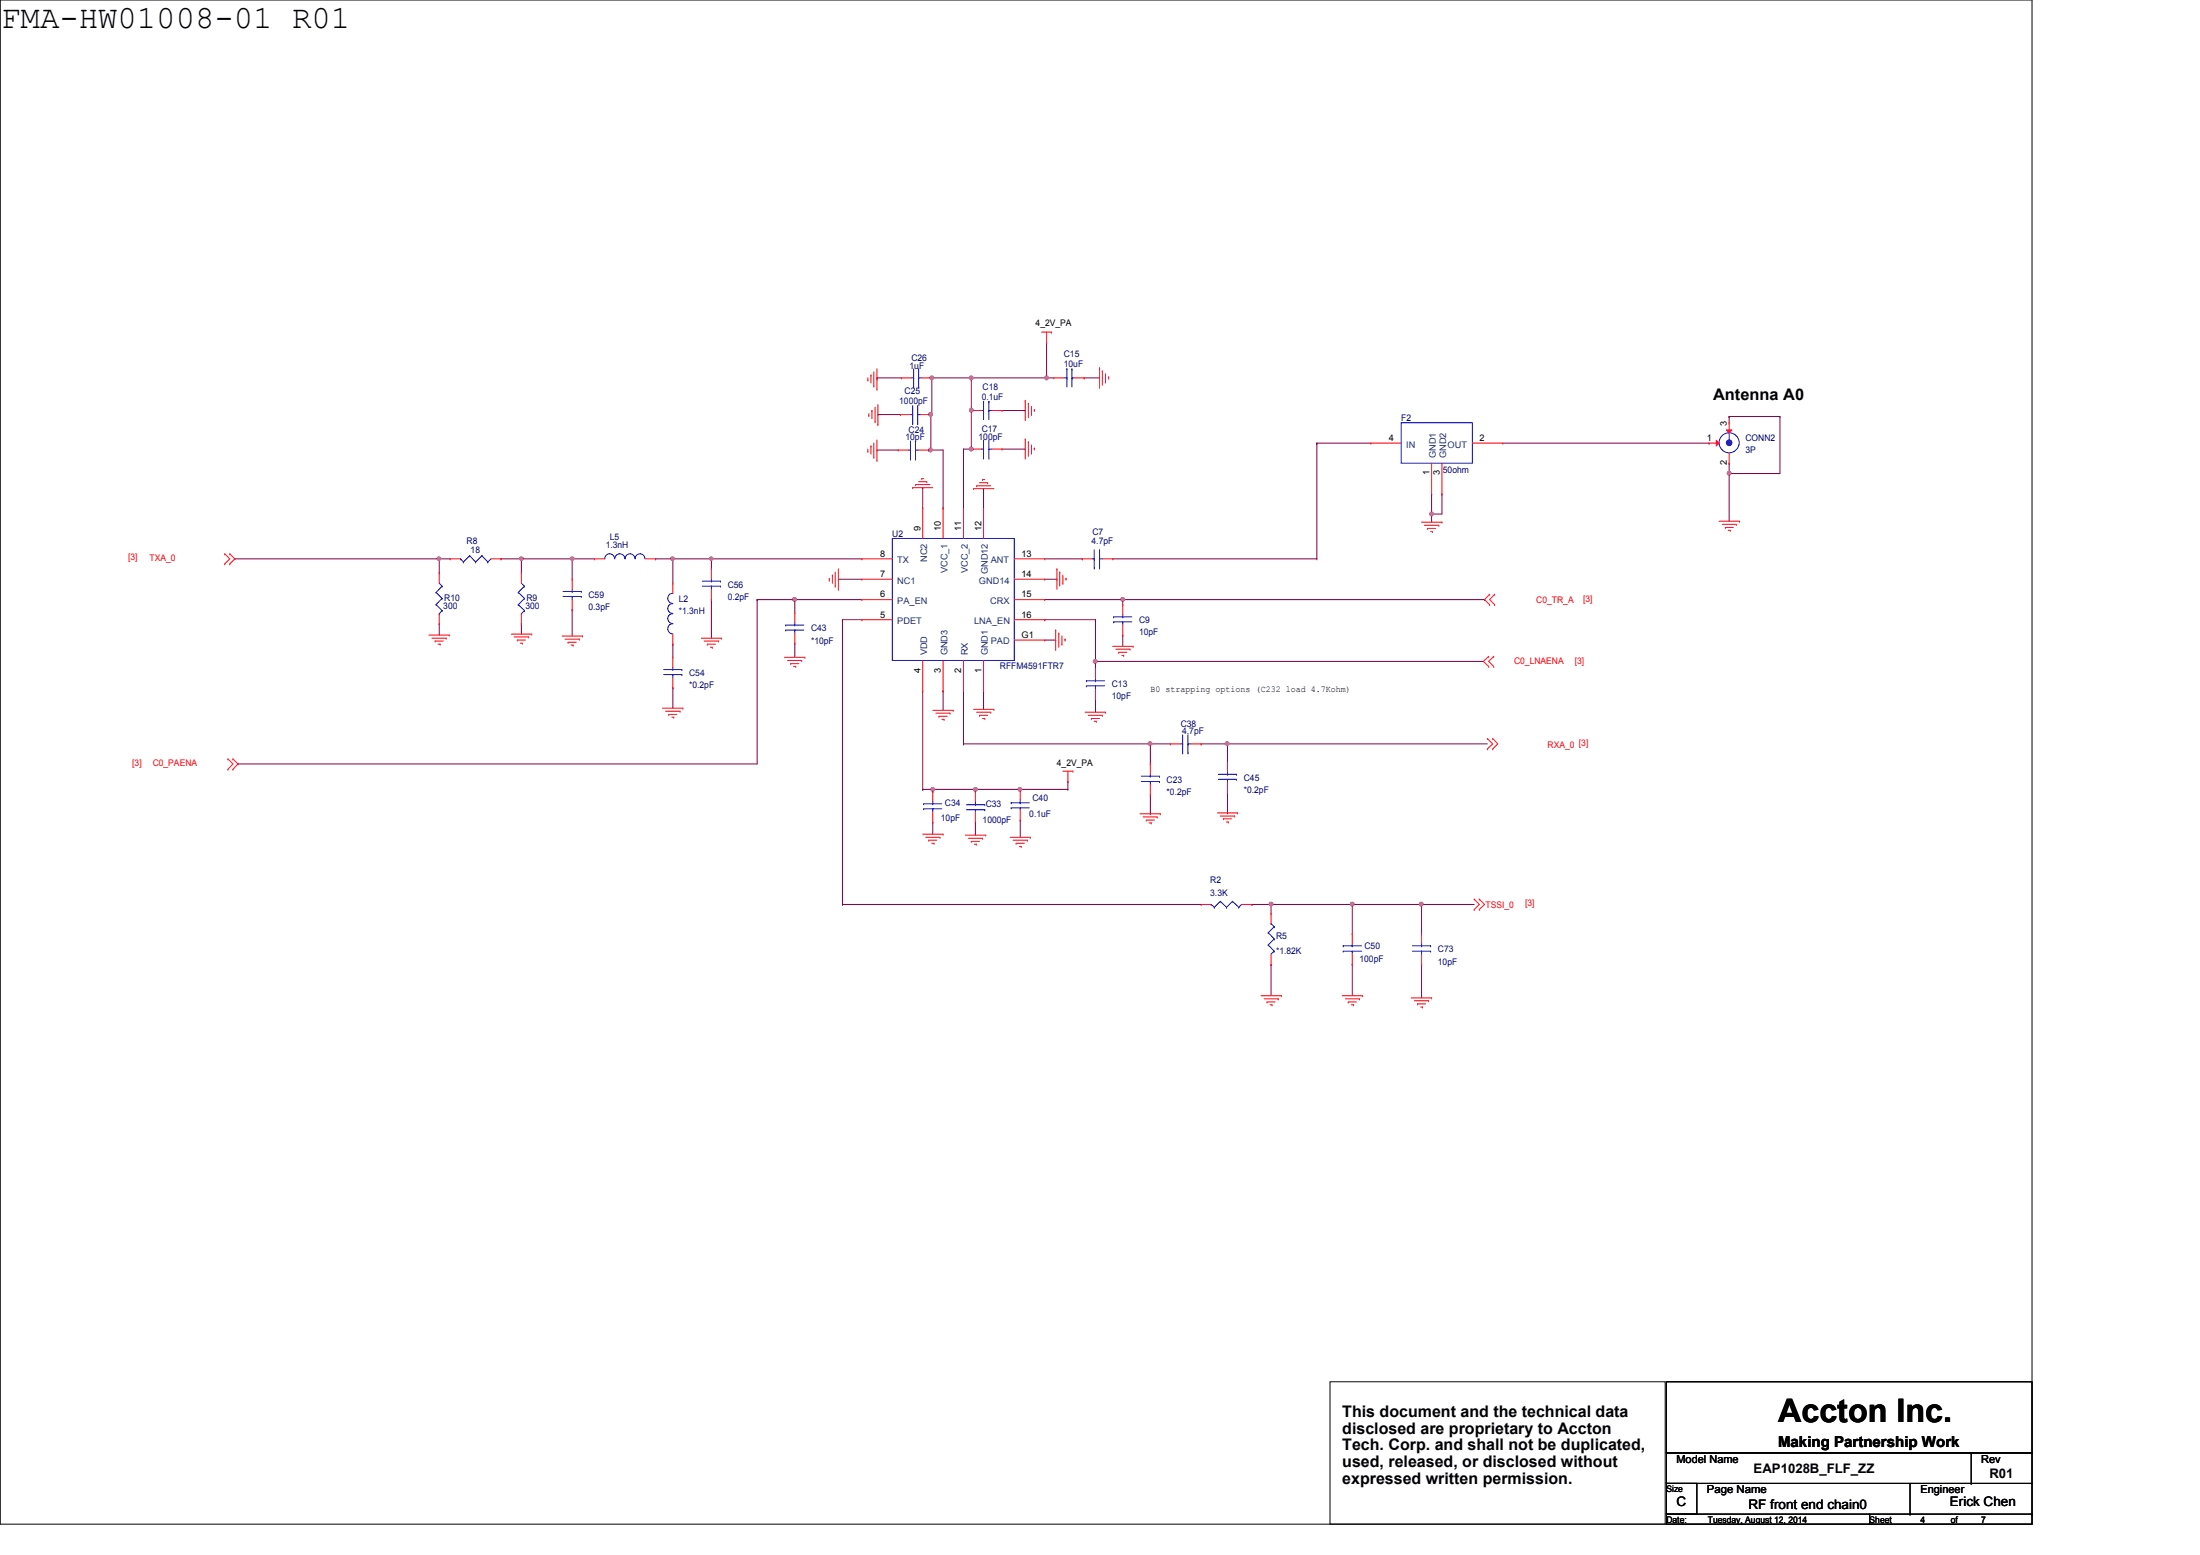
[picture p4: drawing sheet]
<svg xmlns="http://www.w3.org/2000/svg" width="297mm" height="210mm" viewBox="0 0 297 210" stroke-linecap="round" stroke-linejoin="round" font-family="sans-serif">
<path d="M0 0h274.4v205.7h-274.4zM179.6 186.5h45.2v19.2h-45.2z" fill="none" stroke="#000" stroke-width=".14"/>
<path d="M233.5 56.2h.1M233.5 56.2h6.8M240.3 56.2h.1M240.3 56.2v7.7h-6.8M233.5 63.9h.1" fill="none" stroke="#800040" stroke-width=".14"/>
<circle cx="233.5" cy="63.9" r=".26" fill="#f0f"/>
<circle cx="233.5" cy="63.9" r=".26" fill="none" stroke="#f0f" stroke-width=".14"/>
<path d="M233.5 56.2h.1M233.5 56.2v.9M233.5 62.5h.1M233.5 63.9h.1M233.5 62.5v7.9M169 122.1h.1M169 122.1h2.6M171.6 130.2h.1M171.6 122.1h.1M171.6 122.1v1.2M171.6 130.2v4.2" fill="none" stroke="#800040" stroke-width=".14"/>
<circle cx="171.6" cy="122" r=".26" fill="#f0f"/>
<circle cx="171.6" cy="122" r=".26" fill="none" stroke="#f0f" stroke-width=".14"/>
<path d="M59.3 75.4h.1M59.3 75.4v1.9M67.6 75.4h.1M67.6 75.4h2.8M70.4 75.4h.1M70.4 75.4v1.9M59.3 84.2h.1M59.3 84.2v1.5" fill="none" stroke="#800040" stroke-width=".14"/>
<circle cx="70.4" cy="75.4" r=".25" fill="#f0f"/>
<circle cx="70.4" cy="75.4" r=".25" fill="none" stroke="#f0f" stroke-width=".14"/>
<path d="M59.3 75.4h.1M59.3 75.4h1.5M70.4 84.2h.1M70.4 84.2v1.4" fill="none" stroke="#800040" stroke-width=".14"/>
<circle cx="59.3" cy="75.4" r=".25" fill="#f0f"/>
<circle cx="59.3" cy="75.4" r=".25" fill="none" stroke="#f0f" stroke-width=".14"/>
<path d="M193.3 66.7h.1M193.3 69.4h.1M193.3 66.7v2.7M194.7 66.7h.1M194.7 66.7v2.7h-1.4" fill="none" stroke="#800040" stroke-width=".14"/>
<circle cx="193.3" cy="69.4" r=".26" fill="#f0f"/>
<circle cx="193.3" cy="69.4" r=".26" fill="none" stroke="#f0f" stroke-width=".14"/>
<path d="M193.3 69.4h.1M193.3 69.4v1.1M182.6 130.2h.1M182.6 130.2v4.2M191.9 130.2h.1M191.9 122.1h.1M191.9 130.2v4.5M191.9 122.1h7.1" fill="none" stroke="#800040" stroke-width=".14"/>
<circle cx="191.9" cy="122" r=".26" fill="#f0f"/>
<circle cx="191.9" cy="122" r=".26" fill="none" stroke="#f0f" stroke-width=".14"/>
<path d="M171.6 122.1h.1M171.6 122.1h20.3M182.6 122.1h.1M182.6 122.1v4M191.9 122.1h.1M191.9 122.1v4" fill="none" stroke="#800040" stroke-width=".14"/>
<circle cx="182.6" cy="122" r=".26" fill="#f0f"/>
<circle cx="182.6" cy="122" r=".26" fill="none" stroke="#f0f" stroke-width=".14"/>
<path d="M31.7 75.4h.1M31.7 75.4h27.6M77.3 75.4h.1M77.3 75.4h3" fill="none" stroke="#800040" stroke-width=".14"/>
<circle cx="77.3" cy="75.4" r=".25" fill="#f0f"/>
<circle cx="77.3" cy="75.4" r=".25" fill="none" stroke="#f0f" stroke-width=".14"/>
<path d="M70.4 75.4h.1M70.4 75.4h6.9M77.3 75.4h.1M77.3 75.4v2.8M90.8 75.4h.1M90.8 75.4h5.3M90.8 75.4v3.3M96.1 75.4h.1M96.1 75.4v1.4M77.3 82.3h.1M77.3 82.3v3.6" fill="none" stroke="#800040" stroke-width=".14"/>
<circle cx="90.8" cy="75.4" r=".25" fill="#f0f"/>
<circle cx="90.8" cy="75.4" r=".25" fill="none" stroke="#f0f" stroke-width=".14"/>
<path d="M88.5 75.4h.1M88.5 75.4h2.3M96.1 75.4h.1M96.1 75.4h20.3M90.8 87h.1M90.8 92.8h.1M90.8 87v1.7M90.8 92.8v2.8M96.1 80.9h.1M96.1 80.9v5.2" fill="none" stroke="#800040" stroke-width=".14"/>
<path d="M95.9 75.2h.3l.1 .2-.1 .2h-.2h-.1z" fill-rule="evenodd" fill="#f0f"/>
<path d="M95.9 75.2h.3l.1 .2-.1 .2h-.2h-.1z" fill="none" stroke="#f0f" stroke-width=".14"/>
<path d="M113.2 78.2h.1M113.2 78.2h3.2M124.6 65.8h.1M124.6 65.8v2.8M107.3 86.8h.1M107.3 80.9h.1M107.3 86.8v1.9M107.3 80.9h9.1" fill="none" stroke="#800040" stroke-width=".14"/>
<circle cx="107.3" cy="80.9" r=".26" fill="#f0f"/>
<circle cx="107.3" cy="80.9" r=".26" fill="none" stroke="#f0f" stroke-width=".14"/>
<path d="M102.2 80.9h.1M102.2 80.9v22.2h-70.1M102.2 80.9h5.1M107.3 80.9h.1M107.3 80.9v1.8M141.1 80.9h10.5M151.6 80.9h.1M32.1 103.1h.1" fill="none" stroke="#800040" stroke-width=".14"/>
<circle cx="151.6" cy="80.9" r=".26" fill="#f0f"/>
<circle cx="151.6" cy="80.9" r=".26" fill="none" stroke="#f0f" stroke-width=".14"/>
<g fill="none" stroke="#800040" stroke-width=".14">
<path d="M132.8 93.3h.1M132.8 93.3v2.5M141.1 83.7h.1M141.1 86.4h1.4M141.1 83.7h6.8M142.5 86.4h.1M147.9 94.4h.1M147.9 83.7h.1M147.9 89.3h.1M147.9 83.7v5.6M147.9 94.4v1.7M147.9 89.3h52.4"/>
<path d="M151.6 80.9h.1M151.6 85.7h.1M151.6 80.9v.7M151.6 85.7v1.5M151.6 80.9h48.8M200.4 80.9h.1"/>
</g>
<circle cx="147.9" cy="89.3" r=".26" fill="#f0f"/>
<circle cx="147.9" cy="89.3" r=".26" fill="none" stroke="#f0f" stroke-width=".14"/>
<path d="M132.8 66h.1M132.8 66v2.6M141.1 78.2h1.6M142.7 78.2h.1M130.1 93.3v7.1M147.9 90.3h.1M147.9 89.3v1M130.1 100.4h.1M155.3 100.4h.1M155.3 100.4h2.7" fill="none" stroke="#800040" stroke-width=".14"/>
<circle cx="155.3" cy="100.4" r=".26" fill="#f0f"/>
<circle cx="155.3" cy="100.4" r=".26" fill="none" stroke="#f0f" stroke-width=".14"/>
<path d="M165.7 100.4h.1M165.7 100.4h35.1" fill="none" stroke="#800040" stroke-width=".14"/>
<circle cx="165.7" cy="100.4" r=".26" fill="#f0f"/>
<circle cx="165.7" cy="100.4" r=".26" fill="none" stroke="#f0f" stroke-width=".14"/>
<g fill="none" stroke="#800040" stroke-width=".14">
<path d="M118.4 51h.1M118.4 51.2h.1M118.4 51h3.3M118.4 51v.2M118.5 56h.1M118.5 56h3.1M131.1 51h.1M131.1 51h11.2M135.3 55.4h3.1M138.4 55.4h.1M141.3 51h.1M141.3 46.2v4.8"/>
<path d="M146.4 51h.1M146.4 51h2.1M135.3 60.6h3.1M138.4 60.6h.1M141.1 75.4h5M146.1 75.4h.1M113.7 83.7h.1M113.7 83.7v38.4M113.7 83.7h2.7M127.3 93.3h.1M127.3 93.3v2.6M113.7 122.1h.1"/>
<path d="M113.7 122.1h48.5"/>
</g>
<circle cx="141.3" cy="51" r=".26" fill="#f0f"/>
<circle cx="141.3" cy="51" r=".26" fill="none" stroke="#f0f" stroke-width=".14"/>
<circle cx="131.1" cy="51" r=".26" fill="#f0f"/>
<circle cx="131.1" cy="51" r=".26" fill="none" stroke="#f0f" stroke-width=".14"/>
<path d="M131.1 55.4h.1M131.1 55.4v5.2" fill="none" stroke="#800040" stroke-width=".14"/>
<circle cx="131.1" cy="60.6" r=".26" fill="#f0f"/>
<circle cx="131.1" cy="60.6" r=".26" fill="none" stroke="#f0f" stroke-width=".14"/>
<path d="M131.1 51h.1M131.1 51v4.4" fill="none" stroke="#800040" stroke-width=".14"/>
<circle cx="131.1" cy="55.4" r=".26" fill="#f0f"/>
<circle cx="131.1" cy="55.4" r=".26" fill="none" stroke="#f0f" stroke-width=".14"/>
<path d="M125.8 51h.1M125.8 51h5.3M125.8 51v5" fill="none" stroke="#800040" stroke-width=".14"/>
<circle cx="125.8" cy="51" r=".26" fill="#f0f"/>
<circle cx="125.8" cy="51" r=".26" fill="none" stroke="#f0f" stroke-width=".14"/>
<path d="M125.7 60.7h.1M125.7 60.7h1.6" fill="none" stroke="#800040" stroke-width=".14"/>
<circle cx="125.6" cy="60.7" r=".26" fill="#f0f"/>
<circle cx="125.6" cy="60.7" r=".26" fill="none" stroke="#f0f" stroke-width=".14"/>
<g fill="none" stroke="#800040" stroke-width=".14">
<path d="M127.3 68.6h.1M127.3 60.7v7.9M130.1 60.6h.1M130.1 60.6v8M130.1 60.6h1M131.1 60.6h.1M125.9 111h.1M125.9 111v1.6M131.7 111h.1M131.7 111v1.7M137.7 110.7h.1M137.7 110.7v2.3"/>
<path d="M137.7 106.6h6.5M144.2 106.6h.1"/>
</g>
<circle cx="137.7" cy="106.6" r=".26" fill="#f0f"/>
<circle cx="137.7" cy="106.6" r=".26" fill="none" stroke="#f0f" stroke-width=".14"/>
<path d="M131.7 106.6h.1M131.7 106.6h6M144.2 105.5h.1M144.2 105.5v1.1" fill="none" stroke="#800040" stroke-width=".14"/>
<circle cx="131.7" cy="106.6" r=".26" fill="#f0f"/>
<circle cx="131.7" cy="106.6" r=".26" fill="none" stroke="#f0f" stroke-width=".14"/>
<path d="M125.9 106.8h.1M125.9 106.6h.1M125.9 106.6v.2M125.9 106.6h5.8M131.7 106.6h.1M131.7 106.6v.2" fill="none" stroke="#800040" stroke-width=".14"/>
<circle cx="125.9" cy="106.6" r=".26" fill="#f0f"/>
<circle cx="125.9" cy="106.6" r=".26" fill="none" stroke="#f0f" stroke-width=".14"/>
<g fill="none" stroke="#800040" stroke-width=".14">
<path d="M125.7 56h.1M125.7 56v4.7M125.8 56h.1M177.8 59.8h.1M177.8 59.8v15.6M177.8 59.8h7.3M202.9 59.8h27.9M230.8 59.8h.1M150.2 75.4h27.6M177.8 75.4h.1M124.6 93.3v13.3M124.6 106.6h.1"/>
<path d="M124.6 106.6h1.3"/>
</g>
<circle cx="125.6" cy="55.9" r=".26" fill="#f0f"/>
<circle cx="125.6" cy="55.9" r=".26" fill="none" stroke="#f0f" stroke-width=".14"/>
<g fill="none" stroke="#800040" stroke-width=".14">
<path d="M118.4 60.7h.1M118.4 60.7h2.9M125.4 60.7h.1M125.4 60.7h.3M130.1 100.4h.1M130.1 100.4h25.2M155.3 100.4h.1M155.3 109.9h.1M155.3 100.4v2.7M155.3 107.3v2.6M162.2 100.4h.1M162.2 100.4h3.5"/>
<path d="M165.7 100.4h.1M165.7 109.7h.1M165.7 100.4v2.5M165.7 107v2.7"/>
</g>
<g fill="none" stroke="#f00" stroke-width=".14">
<path d="M117.2 51.3h.1M117.2 51v.3M117.3 56.1h.1M117.3 55.8v.3M117.6 50.6h.1M117.6 50.6v1.1M117.7 55.4h.1M117.7 55.4v1.1M118 52.1h.1M118 50.2v1.9M118 59.8v1.9M118.1 56.9h.1"/>
<path d="M118.1 55v1.9M118.4 52.5h.1M118.4 49.8v2.7M118.4 59.4v2.7M118.5 57.3h.1M118.5 54.6v2.7M121.6 56h.1M121.6 56h1.3M124.3 56h1.4M125.7 56h.1M138.4 59.3h.1M138.4 54.1h.1"/>
<path d="M138.4 54.1v2.7M138.4 59.3v2.7M138.8 59.6h.1M138.8 54.4h.1M138.8 54.4v2M138.8 59.6v2M139.3 56h.1M139.3 54.9v1.1M139.7 55.3h.1M139.7 55.3v.2M140.6 44.8h1.4M141.3 46.2h.1"/>
<path d="M141.3 44.8v1.4M142 44.8h.1M148.5 49.7h.1M148.5 49.7v2.7M148.8 50.1h.1M148.8 50.1v1.9M149.3 51.6h.1M149.3 50.5v1.1M149.7 50.9h.1M149.7 50.9v.3M30.3 74.8h.1M30.3 76.1h.1"/>
<path d="M30.3 74.8l.7 .6-.7 .7M31 76.1h.1M31 74.8h.1M31 74.8l.7 .6-.7 .7M96.1 76.8h.1M96.1 76.8v1.4M96.1 79.5v1.4M112 78.3h.1M112 78.1v.2M112.4 77.6h.1M112.4 77.6v1.1M112.8 79.1h.1"/>
<path d="M112.8 77.2v1.9M113.2 79.5h.1M113.2 76.8v2.7M117.2 60.9h.1M117.2 60.6v.3M117.6 60.2h.1M117.6 60.2v1.1M118 61.7h.1M118.4 62.1h.1M123.2 65.8h.1M123.2 65.8h2.7M123.6 65.4h.1"/>
<path d="M123.6 65.4h2M124 65h1.1M124.5 64.6h.1M124.5 64.6h.2M125.1 65h.1M131.4 66h.1M131.4 66h2.8M131.9 65.6h.1M131.9 65.6h1.9M132.2 65.2h1.1M132.7 64.7h.1M132.7 64.7h.3"/>
<path d="M133.3 65.2h.1M139.3 61.2h.1M139.3 60.1v1.1M139.7 60.5h.1M139.7 60.5v.2M142.7 76.8h.1M142.7 76.8v2.7M143.1 77.2h.1M143.1 77.2v1.9M143.5 78.7h.1M143.5 77.6v1.1M143.9 78.1h.1"/>
<path d="M143.9 78.1v.2M146.1 75.4h.1M146.1 75.4h1.4M148.8 75.4h1.4M150.2 75.4h.1M191.9 70.5h2.8M192.3 70.9h2M192.7 71.3h.1M192.7 71.3h1.1M193.2 71.8h.2M193.4 71.8h.1M194.3 70.9h.1"/>
<path d="M194.7 70.5h.1M232.1 70.4h2.8M232.5 70.8h1.9M233 71.2h.1M233 71.2h1M233.3 71.6h.3M233.6 71.6h.1M234.4 70.8h.1M234.9 70.4h.1M57.9 85.7h2.8M58.3 86.1h1.9M58.8 86.5h.1"/>
<path d="M58.8 86.5h1.1M59.1 87h.3M59.4 87h.1M60.2 86.1h.1M60.7 85.7h.1M69 85.6h2.8M69.4 86h2M69.8 86.4h.1M69.8 86.4h1.1M70.3 86.8h.2M70.5 86.8h.1M71.4 86h.1"/>
<path d="M71.8 85.6h.1M75.9 85.9h2.8M76.3 86.3h1.9M76.7 86.7h.1M76.7 86.7h1.1M77.1 87.1h.3M77.4 87.1h.1M78.2 86.3h.1M78.7 85.9h.1M89.4 95.6h2.8M89.9 96h1.9M90.3 96.4h.1"/>
<path d="M90.3 96.4h1.1M90.7 96.8h.3M91 96.8h.1M91.8 96h.1M92.2 95.6h.1M94.7 86.1h2.7M95.1 86.5h1.9M95.5 87h.1M95.5 87h1.1M95.9 87.4h.3M96.1 80.9h.1M96.2 87.4h.1"/>
<path d="M97 86.5h.1M97.4 86.1h.1M105.9 88.7h2.8M106.3 89.2h1.9M106.8 89.6h.1M106.8 89.6h1.1M107.1 90h.3M107.4 90h.1M108.2 89.2h.1M108.7 88.7h.1M125.9 95.9h2.8M126.4 96.3h1.9"/>
<path d="M126.8 96.7h.1M126.8 96.7h1.1M127.2 97.1h.3M127.5 97.1h.1M128.3 96.3h.1M128.7 95.9h.1M131.4 95.8h2.8M131.9 96.1h1.9M132.2 96.6h.1M132.2 96.6h1.1M132.7 97h.3M133 97h.1"/>
<path d="M133.8 96.1h.1M134.2 95.8h.1M142.5 85h.1M142.5 85v2.8M143 85.5h.1M143 85.5v1.9M143.4 87h.1M143.4 85.9v1.1M143.8 86.3h.1M143.8 86.3v.2M146.5 96.1h2.8M146.9 96.6h1.9"/>
<path d="M147.4 97h.1M147.4 97h1.1M147.7 97.4h.3M148 97.4h.1M148.8 96.6h.1M149.3 96.1h.1M150.2 87.2h2.8M150.7 87.6h1.9M151 88.1h.1M151 88.1h1.1M151.5 88.5h.2M151.6 81.6h.1"/>
<path d="M151.6 85.7h.1M151.6 81.6v1.4M151.6 84.4v1.3M151.7 88.5h.1M152.6 87.6h.1M153 87.2h.1M200.8 99.7h.1M200.8 99.7l.7 .7-.7 .7M201 90h.1M201 88.6h.1M201 88.6l-.7 .7 .7 .7M201.1 81.6h.1"/>
<path d="M201.1 80.2h.1M201.1 80.2l-.7 .7 .7 .7M201.5 99.7h.1M201.5 99.7l.7 .7-.7 .7M201.7 88.6h.1M201.7 90h.1M201.7 88.6l-.7 .7 .7 .7M201.8 80.2h.1M201.8 81.6h.1M201.8 80.2l-.7 .7 .7 .7M30.8 102.4h.1M30.8 103.8h.1"/>
<path d="M30.8 102.4l.7 .7-.7 .7M31.5 103.8h.1M31.5 102.4h.1M31.5 102.4l.6 .7-.6 .7M124.6 112.6h2.7M125 113h1.9M125.4 113.4h.1M125.4 113.4h1.1M125.8 113.8h.3M126.1 113.8h.1M126.9 113h.1M127.3 112.6h.1"/>
<path d="M130.3 112.7h2.8M130.8 113.2h1.9M131.1 113.6h.1M131.1 113.6h1.1M131.6 114h.3M131.9 114h.1M132.7 113.2h.1M133.1 112.7h.1M136.4 113h2.7M136.8 113.4h1.9M137.2 113.8h.1M137.2 113.8h1.1"/>
<path d="M137.6 114.3h.3M137.9 114.3h.1M138.7 113.4h.1M139.1 113h.1M143.5 104.1h1.4M144.2 105.5h.1M144.2 104.1v1.4M144.9 104.1h.1M153.9 109.9h2.8M154.3 110.3h1.9M154.8 110.7h.1M154.8 110.7h1.1"/>
<path d="M155.1 111.1h.3M155.3 103.1h.1M155.3 107.3h.1M155.3 103.1v1.4M155.3 105.9v1.4M155.4 111.1h.1M156.2 110.3h.1M156.7 109.9h.1M164.4 109.7h2.7M164.8 110.2h1.9M165.2 110.5h.1M165.2 110.5h1.1"/>
<path d="M165.6 111h.3M165.7 102.9h.1M165.7 107h.1M165.7 102.9v1.3M165.7 105.6v1.4M165.9 111h.1M166.7 110.2h.1M167.1 109.7h.1M200.8 101.1h.1M201.5 101.1h.1M162.2 122.1h.1M162.2 122.1h1.3"/>
<path d="M167.6 122.1h1.4M169 122.1h.1M170.3 134.4h2.7M170.7 134.8h1.9M171.1 135.3h.1M171.1 135.3h1.1M171.5 135.6h.2M171.6 130.2h.1M171.6 123.3h.1M171.6 123.3v1.4M171.6 128.8v1.4M171.7 135.6h.1"/>
<path d="M172.6 134.8h.1M173 134.4h.1M181.2 134.4h2.8M181.6 134.8h2M182 135.3h.1M182 135.3h1.1M182.5 135.6h.2M182.7 135.6h.1M183.6 134.8h.1M184 134.4h.1M190.5 134.7h2.8M191 135.1h1.9"/>
<path d="M191.4 135.5h.1M191.4 135.5h1.1M191.8 135.9h.3M191.9 126.1h.1M191.9 130.2h.1M191.9 126.1v1.3M191.9 128.8v1.4M192.1 135.9h.1M192.9 135.1h.1M193.3 134.7h.1M199 121.4h.1M199 122.8h.1"/>
<path d="M199 121.4l.7 .7-.7 .7M199.7 121.4h.1M199.7 122.8h.1M199.7 121.4l.7 .7-.7 .7"/>
</g>
<path d="M225 186.5v9.6zM225 186.5h49.4v9.6h-49.4zM225 196.1h49.4v4.1h-49.4zM266.1 196.1v4.1M225 204.4h27.4v1.3h-27.4zM225 200.2h4.1v4.2h-4.1zM252.4 204.4h22v1.3h-22zM257.9 204.4h.1M257.9 200.2v4.2M266.1 200.2h.1M274.4 204.4h.1M274.4 200.2v4.2" fill="none" stroke="#000" stroke-width=".14"/>
<g fill="none" stroke="#00f" stroke-width=".14">
<path d="M122.9 56h.3M123.2 56h.1M123.2 57.2h.1M123.2 54.7v2.5M123.9 57.2h.1M123.9 56h.1M123.9 56h.4M123.9 54.7v2.5M94.8 79.1h2.5M94.8 78.4h2.5M96.1 78.4h.1M96.1 79.1h.1"/>
<path d="M96.1 78.2v.2M96.1 79.1v.4M97.3 79.1h.1M97.3 78.4h.1M147.5 75.4h.2M147.7 75.4h.1M147.7 76.7h.1M147.7 74.2v2.5M148.5 76.7h.1M148.5 75.4h.1M148.5 75.4h.3M148.5 74.2v2.5"/>
<path d="M150.4 83.9h.1M150.4 83.3h.1M150.4 83.9h2.4M150.4 83.3h2.4M151.6 83.3h.1M151.6 83.9h.1M151.6 83v.3M151.6 83.9v.5M154.1 105.5h2.4M154.1 104.8h2.4M155.3 104.8h.1M155.3 105.5h.1"/>
<path d="M155.3 104.5v.3M155.3 105.5v.4M156.5 105.5h.1M156.5 104.8h.1M164.5 105.2h2.5M164.5 104.5h2.5M165.7 104.5h.1M165.7 105.2h.1M165.7 104.2v.3M165.7 105.2v.4M167 105.2h.1M167 104.5h.1"/>
<path d="M163.5 122.1h.1M163.5 122.1l.5 .4M164 122.5h.1M164.8 121.7h.1M164.8 121.7l-.8 .8M164.8 121.7l.8 .8M165.6 122.5h.1M166.4 121.7h.1M166.4 121.7l.9 .8M166.4 121.7l-.8 .8M167.3 122.5h.1M167.6 122.1l-.3 .4"/>
<path d="M171.2 127.6h.1M171.2 125.9h.1M171.2 127.6l.8 .8M171.2 125.9l.8 .8M171.6 124.7h.1M171.6 124.7l.4 .4M172 125.1h.1M172 126.7h.1M172 128.4h.1M172 125.1l-.8 .8M172 126.7l-.8 .9M172 128.4l-.4 .4"/>
<path d="M190.7 128.4h2.5M190.7 127.7h2.5M191.9 127.7h.1M191.9 128.4h.1M191.9 127.4v.3M191.9 128.4v.4M193.2 128.4h.1M193.2 127.7h.1"/>
<circle cx="233.5" cy="59.8" r="1.35"/>
</g>
<circle cx="233.5" cy="59.8" r=".38" fill="#00f"/>
<g fill="none" stroke="#00f" stroke-width=".14">
<path d="M233.5 59.4h.1M233.5 58.4v1"/>
<circle cx="233.5" cy="59.8" r=".38"/>
</g>
<path d="M231.7 59.4l.4 .4-.4 .4z" fill="#f00"/>
<path d="M230.8 59.8h.1M230.8 59.8h1.3M231.7 59.4l.4 .4-.4 .4zM233.5 62.5h.1M233.5 61.2v1.3" fill="none" stroke="#f00" stroke-width=".14"/>
<path d="M233.1 58h.7l-.3 .4z" fill="#f00"/>
<g fill="none" stroke="#f00" stroke-width=".14">
<path d="M121.7 51h.1M121.7 51h1.4M124.5 51h1.3M125.8 51h.1M131.1 55.4h.1M131.1 55.4h1.4M133.9 55.4h1.4M135.3 55.4h.1M142.3 51h.1M142.3 51h1.3M145 51h1.4M146.4 51h.1"/>
<path d="M185.1 59.8h.1M185.1 59.8h4.1M198.8 59.8h4.1M202.9 59.8h.1M233.1 58h.7l-.3 .4zM233.5 57.1h.1M233.5 57.1v1.3M59.3 77.3h.1M59.3 77.3v1.4M60.8 75.4h.1M60.8 75.4h1.4M66.3 75.4h1.3"/>
<path d="M67.6 75.4h.1M70.4 77.3h.1M70.4 77.3v1.4M77.3 78.2h.1M77.3 78.2v1.3M80.3 75.4h.1M80.3 75.4h1.4M87.1 75.4h1.4M88.5 75.4h.1M90.8 78.7h.1M90.8 78.7v1.4M116.4 78.2h.1"/>
<path d="M116.4 75.4h.1M116.4 78.2h4.1M116.4 75.4h4.1M121.3 60.7h.1M121.3 60.7h1.4M124 60.7h1.4M124.6 68.6h.1M124.6 68.6v4.1M125.4 60.7h.1M127.3 68.6h.1M127.3 68.6v4.1M130.1 68.6h.1"/>
<path d="M130.1 68.6v4.1M131.1 60.6h.1M131.1 60.6h1.4M132.8 68.6h.1M132.8 68.6v4.1M133.9 60.6h1.4M135.3 60.6h.1M136.9 78.2h4.2M136.9 75.4h4.2M141.1 75.4h.1M141.1 78.2h.1M193.3 66.7h.1"/>
<path d="M193.3 62.5v4.2M194.7 66.7h.1M194.7 62.5v4.2M59.3 84.2h.1M59.3 82.8v1.4M70.4 84.2h.1M70.4 82.8v1.4M77.3 82.3h.1M77.3 80.9v1.4M90.8 88.7h.1M90.8 92.8h.1M90.8 87h.1"/>
<path d="M90.8 85.6v1.4M90.8 88.7v1.4M90.8 91.5v1.3M107.3 82.7h.1M107.3 86.8h.1M107.3 82.7v1.4M107.3 85.5v1.3M116.4 83.7h.1M116.4 80.9h.1M116.4 83.7h4.1M116.4 80.9h4.1M124.6 93.3h.1"/>
<path d="M124.6 89.2v4.1M127.3 93.3h.1M127.3 89.2v4.1M130.1 93.3h.1M130.1 89.2v4.1M132.8 93.3h.1M132.8 89.2v4.1M136.9 83.7h4.2M136.9 80.9h4.2M136.9 86.4h4.2M141.1 80.9h.1M141.1 83.7h.1"/>
<path d="M141.1 86.4h.1M147.9 90.3h.1M147.9 94.4h.1M147.9 90.3v1.3M147.9 93v1.4M125.9 106.8h.1M125.9 111h.1M125.9 106.8v1.4M125.9 109.6v1.4M131.7 111h.1M131.7 106.8h.1M131.7 106.8v1.4"/>
<path d="M131.7 109.6v1.4M137.7 110.7h.1M137.7 106.6h.1M137.7 106.6v1.3M137.7 109.3v1.4M158 100.4h.1M158 100.4h1.4M160.8 100.4h1.4M162.2 100.4h.1M182.6 126.1h.1M182.6 130.2h.1M182.6 126.1v1.3"/>
<path d="M182.6 128.8v1.4"/>
</g>
<g fill="none" stroke="#00f" stroke-width=".14">
<path d="M122.9 59.5v2.5M123.1 51h.3M123.4 51h.1M123.4 52.2h.1M123.4 49.8v2.4M123.6 59.5v2.5M124 52.2h.1M124 51h.1M124 51h.5M124 49.8v2.4M132.5 55.4h.3M132.8 55.4h.1"/>
<path d="M132.8 54.2h.1M132.8 54.2v2.4M132.8 59.4v2.4M133.5 54.2h.1M133.5 55.4h.1M133.5 54.2v2.4M133.5 59.4v2.4M133.5 55.4h.4M143.6 51h.5M144.1 49.8h.1M144.1 51h.1M144.1 49.8v2.4"/>
<path d="M144.7 51h.1M144.7 49.8h.1M144.7 51h.3M144.7 49.8v2.4M189.2 57.1h9.6v5.4h-9.6zM58.9 80h.1M58.9 80l.8 .8M59.3 78.7l.4 .4M59.7 79.1h.1M59.7 79.1l-.8 .9M62.2 75.4h.1M62.2 75.4l.4 .5"/>
<path d="M62.6 75.9h.1M63.4 75h.1M63.4 75l-.8 .9M63.4 75l.8 .9M64.2 75.9h.1M65.1 75h.1M65.1 75l.8 .9M65.1 75l-.9 .9M65.9 75.9h.1M66.3 75.4l-.4 .5M70 80h.1M70 80l.8 .8"/>
<path d="M70.4 78.7l.4 .4M70.8 79.1h.1M70.8 79.1l-.8 .9M76 79.8h2.5M77.3 79.8h.1M77.3 79.5v.3M78.5 79.8h.1M81.7 75.4a.66 .66 0 0 1 .6-.6 .66 .66 0 0 1 .7 .6M83 75.4a.68 .68 0 0 1 .7-.6 .68 .68 0 0 1 .7 .6M84.4 75.4a.66 .66 0 0 1 .7-.6 .66 .66 0 0 1 .6 .6M85.8 75.4a.66 .66 0 0 1 .6-.6 .66 .66 0 0 1 .7 .6M120.5 72.7h16.4v16.5h-16.4z"/>
<path d="M122.7 60.7h.2M122.9 60.7h.1M122.9 62h.1M123.6 62h.1M123.6 60.7h.1M123.6 60.7h.4M132.5 60.6h.3M132.8 60.6h.1M132.8 61.8h.1M133.5 61.8h.1M133.5 60.6h.1M133.5 60.6h.4"/>
<path d="M58.9 81.6h.1M58.9 81.6l.8 .8M59.3 82.8h.1M59.7 82.4h.1M59.7 80.8h.1M59.7 82.4l-.4 .4M59.7 80.8l-.8 .8M70 81.6h.1M70 81.6l.8 .8M70.4 82.8h.1M70.8 82.4h.1M70.8 80.8h.1"/>
<path d="M70.8 82.4l-.4 .4M70.8 80.8l-.8 .8M76 80.5h2.5M77.3 80.5h.1M77.3 80.5v.4M78.5 80.5h.1M89.6 91.1h2.5M89.6 90.4h2.5M90.8 90.4h.1M90.8 91.1h.1M90.8 84.2a.68 .68 0 0 0-.6 .7 .68 .68 0 0 0 .6 .7M90.8 82.8a.66 .66 0 0 0-.6 .7 .66 .66 0 0 0 .6 .7"/>
<path d="M90.8 81.5a.66 .66 0 0 0-.6 .6 .66 .66 0 0 0 .6 .7M90.8 80.1a.68 .68 0 0 0-.6 .7 .68 .68 0 0 0 .6 .6M90.8 90.1v.3M90.8 91.1v.4M92.1 91.1h.1M92.1 90.4h.1M106.1 85h.1M106.1 84.4h.1M106.1 85h2.4M106.1 84.4h2.4M107.3 84.4h.1M107.3 85h.1"/>
<path d="M107.3 84.1v.3M107.3 85v.5M146.7 92.6h.1M146.7 91.9h.1M146.7 92.6h2.4M146.7 91.9h2.4M147.9 91.9h.1M147.9 92.6h.1M147.9 91.6v.3M147.9 92.6v.4M159.7 99.2v2.4M160.4 99.2v2.4"/>
<path d="M124.7 109.2h.1M124.7 108.5h.1M124.7 109.2h2.5M124.7 108.5h2.5M125.9 108.5h.1M125.9 109.2h.1M125.9 108.2v.3M125.9 109.2v.4M130.5 108.6h2.5M130.5 109.3h2.5M131.7 109.3h.1M131.7 108.6h.1"/>
<path d="M131.7 108.2v.4M131.7 109.3v.3M133 108.6h.1M133 109.3h.1M136.5 108.4h.1M136.5 109.1h.1M136.5 108.4h2.5M136.5 109.1h2.5M137.7 109.1h.1M137.7 108.4h.1M137.7 107.9v.5M137.7 109.1v.2"/>
<path d="M159.4 100.4h.3M159.7 100.4h.1M159.7 101.6h.1M160.4 101.6h.1M160.4 100.4h.1M160.4 100.4h.4M181.4 128.4h.1M181.4 127.7h.1M181.4 128.4h2.5M181.4 127.7h2.5M182.6 127.7h.1M182.6 128.4h.1"/>
<path d="M182.6 127.4v.3M182.6 128.4v.4"/>
</g>
<circle cx="233.5" cy="63.9" r=".26" fill="#f0f"/>
<circle cx="233.5" cy="63.9" r=".26" fill="none" stroke="#f0f" stroke-width=".14"/>
<circle cx="171.6" cy="122" r=".26" fill="#f0f"/>
<circle cx="171.6" cy="122" r=".26" fill="none" stroke="#f0f" stroke-width=".14"/>
<circle cx="70.4" cy="75.4" r=".25" fill="#f0f"/>
<circle cx="70.4" cy="75.4" r=".25" fill="none" stroke="#f0f" stroke-width=".14"/>
<circle cx="59.3" cy="75.4" r=".25" fill="#f0f"/>
<circle cx="59.3" cy="75.4" r=".25" fill="none" stroke="#f0f" stroke-width=".14"/>
<circle cx="193.3" cy="69.4" r=".26" fill="#f0f"/>
<circle cx="193.3" cy="69.4" r=".26" fill="none" stroke="#f0f" stroke-width=".14"/>
<circle cx="191.9" cy="122" r=".26" fill="#f0f"/>
<circle cx="191.9" cy="122" r=".26" fill="none" stroke="#f0f" stroke-width=".14"/>
<circle cx="182.6" cy="122" r=".26" fill="#f0f"/>
<circle cx="182.6" cy="122" r=".26" fill="none" stroke="#f0f" stroke-width=".14"/>
<circle cx="77.3" cy="75.4" r=".25" fill="#f0f"/>
<circle cx="77.3" cy="75.4" r=".25" fill="none" stroke="#f0f" stroke-width=".14"/>
<circle cx="90.8" cy="75.4" r=".25" fill="#f0f"/>
<circle cx="90.8" cy="75.4" r=".25" fill="none" stroke="#f0f" stroke-width=".14"/>
<path d="M95.9 75.2h.3l.1 .2-.1 .2h-.2h-.1z" fill-rule="evenodd" fill="#f0f"/>
<path d="M95.9 75.2h.3l.1 .2-.1 .2h-.2h-.1z" fill="none" stroke="#f0f" stroke-width=".14"/>
<circle cx="107.3" cy="80.9" r=".26" fill="#f0f"/>
<circle cx="107.3" cy="80.9" r=".26" fill="none" stroke="#f0f" stroke-width=".14"/>
<circle cx="151.6" cy="80.9" r=".26" fill="#f0f"/>
<circle cx="151.6" cy="80.9" r=".26" fill="none" stroke="#f0f" stroke-width=".14"/>
<circle cx="147.9" cy="89.3" r=".26" fill="#f0f"/>
<circle cx="147.9" cy="89.3" r=".26" fill="none" stroke="#f0f" stroke-width=".14"/>
<circle cx="155.3" cy="100.4" r=".26" fill="#f0f"/>
<circle cx="155.3" cy="100.4" r=".26" fill="none" stroke="#f0f" stroke-width=".14"/>
<circle cx="165.7" cy="100.4" r=".26" fill="#f0f"/>
<circle cx="165.7" cy="100.4" r=".26" fill="none" stroke="#f0f" stroke-width=".14"/>
<circle cx="141.3" cy="51" r=".26" fill="#f0f"/>
<circle cx="141.3" cy="51" r=".26" fill="none" stroke="#f0f" stroke-width=".14"/>
<circle cx="131.1" cy="51" r=".26" fill="#f0f"/>
<circle cx="131.1" cy="51" r=".26" fill="none" stroke="#f0f" stroke-width=".14"/>
<circle cx="131.1" cy="60.6" r=".26" fill="#f0f"/>
<circle cx="131.1" cy="60.6" r=".26" fill="none" stroke="#f0f" stroke-width=".14"/>
<circle cx="131.1" cy="55.4" r=".26" fill="#f0f"/>
<circle cx="131.1" cy="55.4" r=".26" fill="none" stroke="#f0f" stroke-width=".14"/>
<circle cx="125.8" cy="51" r=".26" fill="#f0f"/>
<circle cx="125.8" cy="51" r=".26" fill="none" stroke="#f0f" stroke-width=".14"/>
<circle cx="125.6" cy="60.7" r=".26" fill="#f0f"/>
<circle cx="125.6" cy="60.7" r=".26" fill="none" stroke="#f0f" stroke-width=".14"/>
<circle cx="137.7" cy="106.6" r=".26" fill="#f0f"/>
<circle cx="137.7" cy="106.6" r=".26" fill="none" stroke="#f0f" stroke-width=".14"/>
<circle cx="131.7" cy="106.6" r=".26" fill="#f0f"/>
<circle cx="131.7" cy="106.6" r=".26" fill="none" stroke="#f0f" stroke-width=".14"/>
<circle cx="125.9" cy="106.6" r=".26" fill="#f0f"/>
<circle cx="125.9" cy="106.6" r=".26" fill="none" stroke="#f0f" stroke-width=".14"/>
<circle cx="125.6" cy="55.9" r=".26" fill="#f0f"/>
<circle cx="125.6" cy="55.9" r=".26" fill="none" stroke="#f0f" stroke-width=".14"/>
<g font-size="4.4">
<text x=".2" y="3.7">FMA-HW01008-01 R01</text>
<text x="240.1" y="191.9">Accton Inc.</text>
</g>
<g font-size="2.2">
<text x="231.3" y="54">Antenna A0</text>
<text x="181.2" y="191.3">This document and the technical data</text>
<text x="181.2" y="193.5">disclosed are proprietary to Accton</text>
<text x="181.2" y="195.8">Tech. Corp. and shall not be duplicated,</text>
<text x="181.2" y="198">used, released, or disclosed without</text>
<text x="181.2" y="200.3">expressed written permission.</text>
</g>
<text font-size="2" x="240.1" y="195.3">Making Partnership Work</text>
<g font-size="1.8">
<text x="226.4" y="203.2">C</text>
<text x="236.1" y="203.7">RF front end chain0</text>
<text x="236.8" y="198.9">EAP1028B_FLF_ZZ</text>
<text x="263.3" y="203.2">Erick Chen</text>
<text x="268.6" y="199.6">R01</text>
</g>
<g font-size="1.5">
<text x="226.4" y="197.5">Model Name</text>
<text x="267.5" y="197.5">Rev</text>
<text x="230.5" y="201.6">Page Name</text>
<text x="259.3" y="201.6">Engineer</text>
</g>
<g font-size="1.2">
<text x="139.8" y="44.1">4_2V_PA</text>
<text x="187.5" y="59.5">4</text>
<text x="199.8" y="59.5">2</text>
<text x="230.5" y="59.5">1</text>
<text x="233.2" y="57.4" transform="rotate(-90 233.2 57.4)">3</text>
<text x="193" y="64.2" transform="rotate(-90 193 64.2)">1</text>
<text x="194.4" y="64.2" transform="rotate(-90 194.4 64.2)">3</text>
<text x="233.2" y="62.8" transform="rotate(-90 233.2 62.8)">2</text>
<text x="124.3" y="71.7" transform="rotate(-90 124.3 71.7)">9</text>
<text x="127" y="71.7" transform="rotate(-90 127 71.7)">10</text>
<text x="129.8" y="71.7" transform="rotate(-90 129.8 71.7)">11</text>
<text x="132.5" y="71.7" transform="rotate(-90 132.5 71.7)">12</text>
<text x="118.8" y="77.9">7</text>
<text x="118.8" y="75.1">8</text>
<text x="137.9" y="75.1">13</text>
<text x="137.9" y="77.9">14</text>
<text x="118.8" y="83.4">5</text>
<text x="118.8" y="80.6">6</text>
<text x="137.9" y="80.6">15</text>
<text x="137.9" y="83.4">16</text>
<text x="137.9" y="86.1">G1</text>
<text x="124.3" y="90.8" transform="rotate(-90 124.3 90.8)">4</text>
<text x="127" y="90.8" transform="rotate(-90 127 90.8)">3</text>
<text x="129.8" y="90.8" transform="rotate(-90 129.8 90.8)">2</text>
<text x="132.5" y="90.8" transform="rotate(-90 132.5 90.8)">1</text>
<text x="155.3" y="93.3">B0 strapping options (C232 load 4.7Kohm)</text>
<text x="142.7" y="103.3">4_2V_PA</text>
<text x="225" y="201.4">Size</text>
<text x="225" y="205.5">Date:</text>
<text x="230.6" y="205.5">Tuesday, August 12, 2014</text>
<text x="252.4" y="205.5">Sheet</text>
<text x="259.3" y="205.5">4</text>
<text x="263.4" y="205.5">of</text>
<text x="267.5" y="205.5">7</text>
</g>
<g font-size="1.2" fill="#000080">
<text x="122.1" y="53.1">C25</text>
<text x="122.8" y="49.8">1uF</text>
<text x="123.1" y="48.7">C26</text>
<text x="132.5" y="53.9">0.1uF</text>
<text x="132.7" y="52.6">C18</text>
<text x="143.6" y="48.2">C15</text>
<text x="143.6" y="49.6">10uF</text>
<text x="121.4" y="54.5">1000pF</text>
<text x="122.3" y="59.4">10pF</text>
<text x="122.7" y="58.5">C24</text>
<text x="132.1" y="59.4">100pF</text>
<text x="132.5" y="58.3">C17</text>
<text x="189.2" y="56.8">F2</text>
<text x="235.7" y="59.6">CONN2</text>
<text x="194.8" y="63.8">50ohm</text>
<text x="235.7" y="61.2">3P</text>
<text x="63" y="73.4">R8</text>
<text x="63.5" y="74.7">18</text>
<text x="81.8" y="74">1.3nH</text>
<text x="82.3" y="72.9">L5</text>
<text x="120.5" y="72.5">U2</text>
<text x="147.4" y="73.4">4.7pF</text>
<text x="147.5" y="72.2">C7</text>
<text x="59.9" y="82.2">300</text>
<text x="60" y="81.1">R10</text>
<text x="70.9" y="82.2">300</text>
<text x="71.1" y="81.1">R9</text>
<text x="79.5" y="80.7">C59</text>
<text x="79.5" y="82.3">0.3pF</text>
<text x="91.6" y="81.2">L2</text>
<text x="91.6" y="82.9">*1.3nH</text>
<text x="98.3" y="79.3">C56</text>
<text x="98.3" y="81">0.2pF</text>
<text x="109.5" y="85.2">C43</text>
<text x="109.5" y="86.9">*10pF</text>
<text x="153.8" y="84.1">C9</text>
<text x="153.8" y="85.8">10pF</text>
<text x="93" y="91.3">C54</text>
<text x="93" y="92.9">*0.2pF</text>
<text x="135" y="90.3">RFFM4591FTR7</text>
<text x="150.1" y="92.8">C13</text>
<text x="150.1" y="94.4">10pF</text>
<text x="159.4" y="98.1">C38</text>
<text x="159.6" y="99.1">4.7pF</text>
<text x="157.5" y="105.7">C23</text>
<text x="157.5" y="107.3">*0.2pF</text>
<text x="167.9" y="105.4">C45</text>
<text x="167.9" y="107">*0.2pF</text>
<text x="127" y="110.9">10pF</text>
<text x="127.6" y="108.8">C34</text>
<text x="132.7" y="111.1">1000pF</text>
<text x="133.1" y="109">C33</text>
<text x="139" y="110.3">0.1uF</text>
<text x="139.4" y="108.1">C40</text>
<text x="163.4" y="119.3">R2</text>
<text x="163.4" y="120.9">3.3K</text>
<text x="172.3" y="126.8">R5</text>
<text x="172.3" y="128.8">*1.82K</text>
<text x="183.6" y="129.9">100pF</text>
<text x="184.2" y="128.1">C50</text>
<text x="194.1" y="128.6">C73</text>
<text x="194.1" y="130.2">10pF</text>
</g>
<g font-size="1.2" fill="#004080">
<text x="189.9" y="60.4">IN</text>
<text x="193.9" y="61.8" transform="rotate(-90 193.9 61.8)">GND1</text>
<text x="195.3" y="61.8" transform="rotate(-90 195.3 61.8)">GND2</text>
<text x="195.4" y="60.4">OUT</text>
<text x="121.2" y="76">TX</text>
<text x="125.2" y="75.8" transform="rotate(-90 125.2 75.8)">NC2</text>
<text x="127.9" y="77.3" transform="rotate(-90 127.9 77.3)">VCC_1</text>
<text x="130.7" y="77.3" transform="rotate(-90 130.7 77.3)">VCC_2</text>
<text x="133.4" y="77.5" transform="rotate(-90 133.4 77.5)">GND12</text>
<text x="133.8" y="76">ANT</text>
<text x="121.2" y="81.5">PA_EN</text>
<text x="121.2" y="78.8">NC1</text>
<text x="132.2" y="78.8">GND14</text>
<text x="133.7" y="81.5">CRX</text>
<text x="121.2" y="84.2">PDET</text>
<text x="125.2" y="88.5" transform="rotate(-90 125.2 88.5)">VDD</text>
<text x="127.9" y="88.5" transform="rotate(-90 127.9 88.5)">GND3</text>
<text x="130.7" y="88.5" transform="rotate(-90 130.7 88.5)">RX</text>
<text x="131.5" y="84.2">LNA_EN</text>
<text x="133.4" y="88.5" transform="rotate(-90 133.4 88.5)">GND1</text>
<text x="133.8" y="87">PAD</text>
</g>
<g font-size="1.2" fill="#f00">
<text x="17.3" y="75.6">[3]</text>
<text x="20.2" y="75.8">TXA_0</text>
<text x="207.4" y="81.4">C0_TR_A</text>
<text x="213.7" y="81.2">[3]</text>
<text x="204.4" y="89.6">C0_LNAENA</text>
<text x="212.6" y="89.6">[3]</text>
<text x="209" y="101">RXA_0 [3]</text>
<text x="17.9" y="103.3">[3]</text>
<text x="20.6" y="103.5">C0_PAENA</text>
<text x="200.6" y="122.5">TSSI_0</text>
<text x="205.9" y="122.3">[3]</text>
</g>
</svg>
